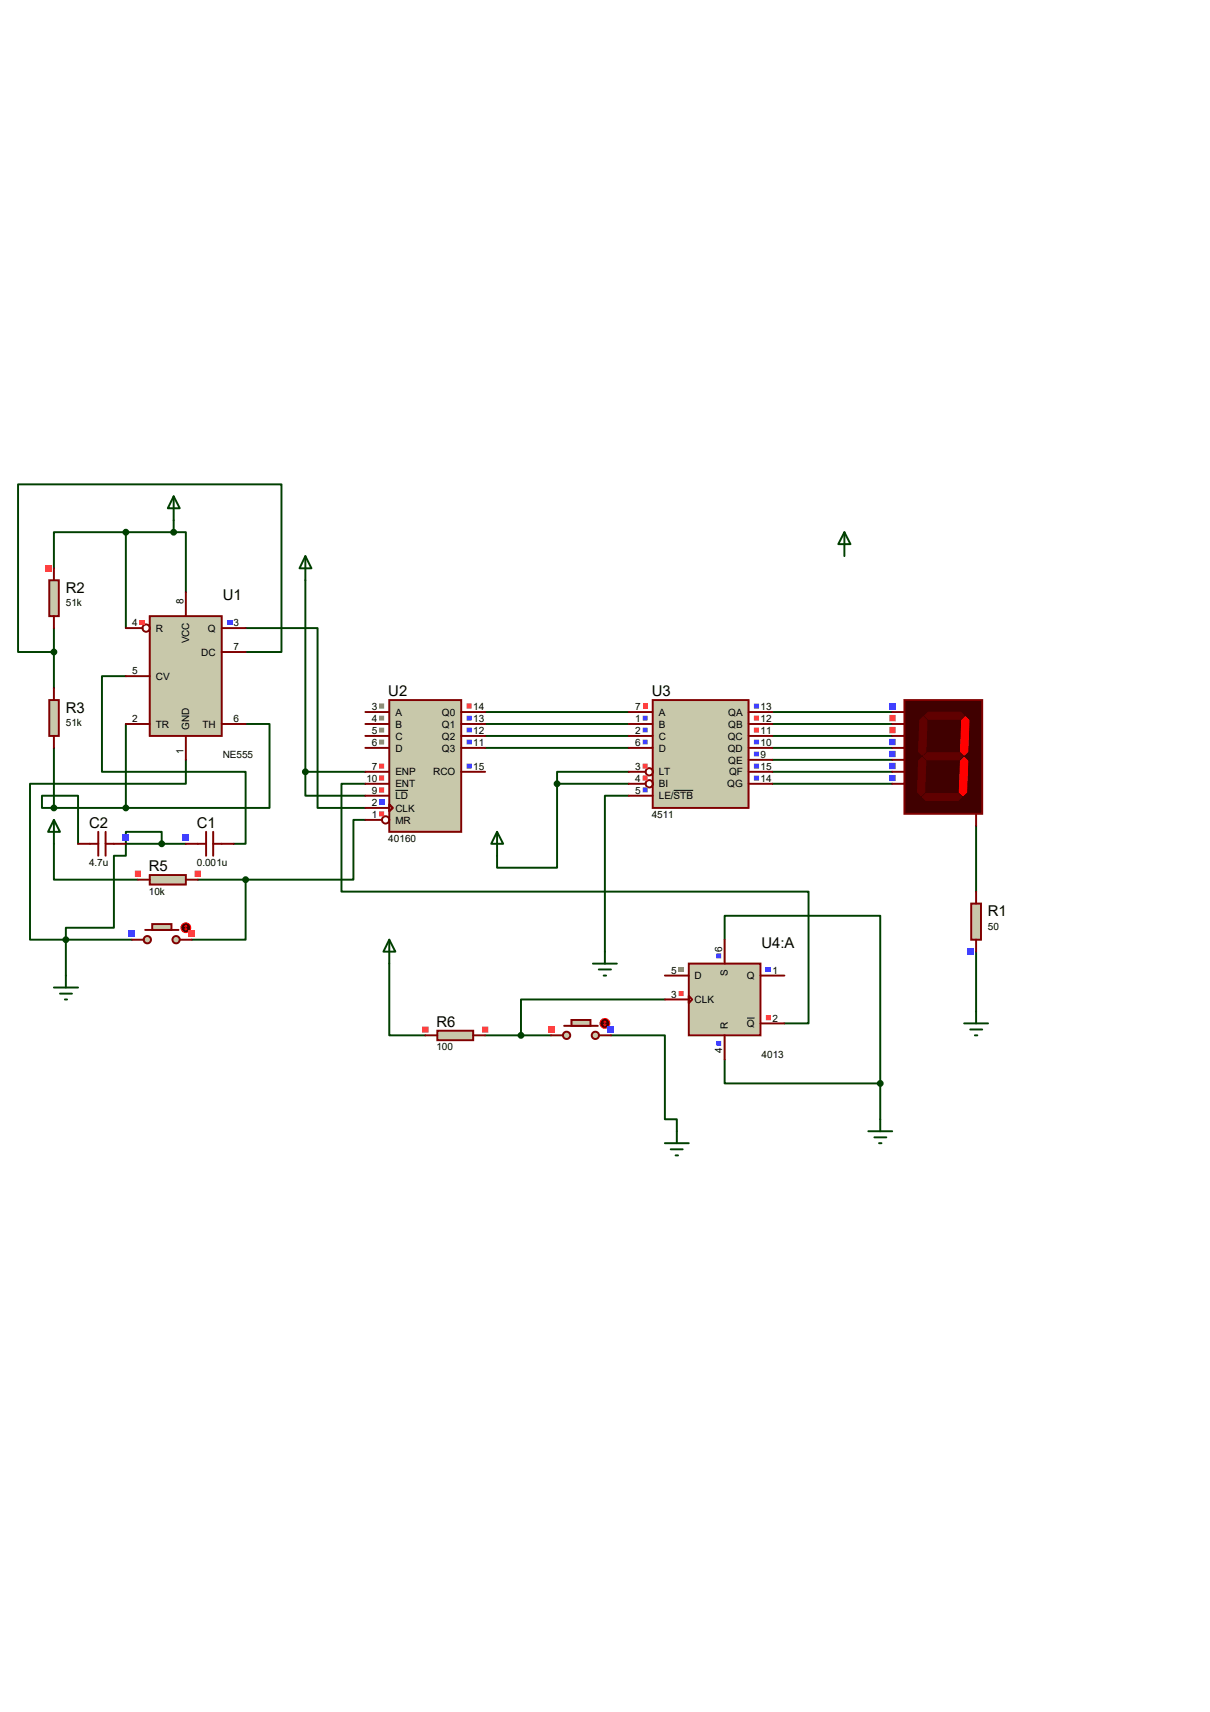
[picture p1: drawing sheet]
<svg xmlns="http://www.w3.org/2000/svg" width="210mm" height="297mm" viewBox="0 0 210 297" stroke-linecap="round" stroke-linejoin="round" font-family="sans-serif">
<g fill="none" stroke="#004000" stroke-width=".34">
<path d="M21.8 92.3h-12.4v6.3M21.8 92.3v16.7M21.8 92.3h8.3M30.1 92.3h2.2v10.4M30.1 90.3v2M9.4 113.1h-6.3v-29.1h45.8v29.1h-6.3M9.4 109v10.4M21.8 117.3h-4.1v16.6h24.9v12.5h-2M42.6 109h12.5v31.2h8.3M53 100.7v33.2M9.4 129.8v10.4M21.8 125.6v14.6"/>
<path d="M32.3 131.8v4.2h-27.1v27h6.2M42.6 125.6h4.2v14.6h-25M53 133.9v4.1h10.4M53 133.9h10.4M63.4 136h-4.1v18.7h81v22.8h-4.2M84.2 123.5h24.9M84.2 125.6h24.9M84.2 127.7h24.9M84.2 129.8h24.9M96.7 136v14.5h-10.4v-2M96.7 136h12.4M109.1 138h-4.1v27.1"/>
<path d="M109.1 133.9h-12.4v2.1M134.1 123.5h20.8M134.1 125.6h20.8M134.1 127.7h20.8M134.1 129.8h20.8M134.1 131.8h20.8M134.1 133.9h20.8M134.1 136h20.8M9.4 146.4v6.2h14.5M9.4 140.2h-2.1v-2.2h6.2v8.4M9.4 140.2h12.4M21.8 146.4h10.5"/>
<path d="M28.1 146.4v-2.1h-6.3v4.2h-2v12.5h-8.4v2M34.3 152.6h8.3M42.6 152.6v10.4h-9.3M63.4 142.2h-2.1v10.4h-18.7M169.4 143.3v11.4M11.4 163h11.5M11.4 163v6.2M67.6 167.2v12.4h6.2M84.2 179.6h11.4M106 179.6h9.4v14.6h2.1v2.1M115.4 173.4h-25v6.2M125.8 163v-4.1h27v29.1"/>
<path d="M169.4 165.1v10.4M125.8 183.8v4.2h27M152.8 188v6.2"/>
</g>
<path d="M26 106.9h12.5v20.8h-12.5z" fill="#c8c8aa" stroke="#800000" stroke-width=".34"/>
<g fill="none" stroke="#800000" stroke-width=".34">
<path d="M21.8 109h3M21.8 117.3h4.2M32.3 102.7v4.2M38.5 109h4.1M38.5 113.1h4.1M21.8 125.6h4.2M32.3 127.7v4.1M38.5 125.6h4.1"/>
<circle cx="25.4" cy="109" r=".64"/>
</g>
<path d="M24.2 107.5h.9v.9h-.9z" fill="#ff4040"/>
<path d="M39.4 107.5h.9v.9h-.9z" fill="#4040ff"/>
<path d="M168.6 156.8h1.7v6.2h-1.7z" fill="#c8c8aa" stroke="#800000" stroke-width=".34"/>
<path d="M169.4 154.7v2.1M169.4 163v2.1" fill="none" stroke="#800000" stroke-width=".34"/>
<path d="M167.9 164.6h1.1v1.1h-1.1z" fill="#4040ff"/>
<path d="M8.6 100.7h1.6v6.2h-1.6z" fill="#c8c8aa" stroke="#800000" stroke-width=".34"/>
<path d="M9.4 98.6v2.1M9.4 106.9v2.1" fill="none" stroke="#800000" stroke-width=".34"/>
<path d="M7.8 98h1.1v1.1h-1.1z" fill="#ff4040"/>
<path d="M8.6 121.5h1.6v6.2h-1.6z" fill="#c8c8aa" stroke="#800000" stroke-width=".34"/>
<path d="M9.4 119.4v2.1M9.4 127.7v2.1" fill="none" stroke="#800000" stroke-width=".34"/>
<path d="M26 151.8h6.3v1.7h-6.3z" fill="#c8c8aa" stroke="#800000" stroke-width=".34"/>
<path d="M23.9 152.6h2.1M32.3 152.6h2" fill="none" stroke="#800000" stroke-width=".34"/>
<path d="M23.4 151h1.1v1.1h-1.1zM33.8 151h1.1v1.1h-1.1z" fill-rule="evenodd" fill="#ff4040"/>
<path d="M75.9 178.8h6.2v1.7h-6.2z" fill="#c8c8aa" stroke="#800000" stroke-width=".34"/>
<path d="M73.8 179.6h2.1M82.1 179.6h2.1" fill="none" stroke="#800000" stroke-width=".34"/>
<path d="M73.3 178.1h1.1v1.1h-1.1zM83.7 178.1h1.1v1.1h-1.1z" fill-rule="evenodd" fill="#ff4040"/>
<path d="M67.6 121.5h12.5v22.8h-12.5z" fill="#c8c8aa" stroke="#800000" stroke-width=".34"/>
<g fill="none" stroke="#800000" stroke-width=".34">
<path d="M63.4 123.5h4.2M63.4 125.6h4.2M63.4 127.7h4.2M63.4 129.8h4.2M63.4 133.9h4.2M63.4 136h4.2M63.4 138h4.2M67.6 139.5l.6 .7-.6 .6zM80.1 123.5h4.1M80.1 125.6h4.1M80.1 127.7h4.1M80.1 129.8h4.1"/>
<path d="M80.1 133.9h4.1M63.4 140.2h4.2M63.4 142.2h2.9"/>
<circle cx="66.9" cy="142.2" r=".64"/>
</g>
<path d="M68.6 137.1h2.2" fill="none" stroke="#000" stroke-width=".17"/>
<path d="M65.8 122h.9v.9h-.9zM65.8 124.2h.9v.8h-.9zM65.8 126.2h.9v.9h-.9zM65.8 128.3h.9v.9h-.9z" fill-rule="evenodd" fill="#808080"/>
<path d="M65.8 132.5h.9v.8h-.9zM65.8 134.5h.9v.9h-.9zM65.8 136.6h.9v.9h-.9z" fill-rule="evenodd" fill="#ff4040"/>
<path d="M65.8 138.7h.9v.9h-.9z" fill="#4040ff"/>
<path d="M65.8 140.8h.9v.8h-.9zM81 122h.9v.9h-.9z" fill-rule="evenodd" fill="#ff4040"/>
<path d="M81 124.2h.9v.8h-.9zM81 126.2h.9v.9h-.9zM81 128.3h.9v.9h-.9zM81 132.5h.9v.8h-.9z" fill-rule="evenodd" fill="#4040ff"/>
<path d="M113.3 121.5h16.6v18.7h-16.6z" fill="#c8c8aa" stroke="#800000" stroke-width=".34"/>
<g fill="none" stroke="#800000" stroke-width=".34">
<path d="M109.1 123.5h4.2M109.1 125.6h4.2M109.1 127.7h4.2M109.1 129.8h4.2M109.1 133.9h3M109.1 136h3M109.1 138h4.2M129.9 123.5h4.2M129.9 125.6h4.2M129.9 127.7h4.2M129.9 129.8h4.2M129.9 133.9h4.2"/>
<path d="M129.9 136h4.2M129.9 131.8h4.2"/>
<circle cx="112.7" cy="133.9" r=".64"/>
<circle cx="112.7" cy="136" r=".64"/>
</g>
<path d="M116.9 137.1h3.4" fill="none" stroke="#000" stroke-width=".17"/>
<path d="M111.5 122h.9v.9h-.9z" fill="#ff4040"/>
<path d="M111.5 124.2h.9v.8h-.9zM111.5 126.2h.9v.9h-.9zM111.5 128.3h.9v.9h-.9z" fill-rule="evenodd" fill="#4040ff"/>
<path d="M111.5 132.5h.9v.8h-.9zM111.5 134.5h.9v.9h-.9z" fill-rule="evenodd" fill="#ff4040"/>
<path d="M111.5 136.6h.9v.9h-.9zM130.9 122h.8v.9h-.8z" fill-rule="evenodd" fill="#4040ff"/>
<path d="M130.9 124.2h.8v.8h-.8zM130.9 126.2h.8v.9h-.8z" fill-rule="evenodd" fill="#ff4040"/>
<path d="M130.9 128.3h.8v.9h-.8zM130.9 130.4h.8v.8h-.8zM130.9 132.5h.8v.8h-.8zM130.9 134.5h.8v.9h-.8z" fill-rule="evenodd" fill="#4040ff"/>
<path d="M157 121.5h13.5v19.7h-13.5z" fill="#400000" stroke="#800000" stroke-width=".34"/>
<g fill="#600000" stroke="#600000" stroke-width=".17">
<path d="M160.5 124.2l.6-.7h5.6l.6 .7-.6 .6h-5.6z"/>
<path d="M160.1 138.3l.6-.6h5.6l.6 .6-.6 .6h-5.6z"/>
<path d="M159.4 132l.7-.6 .6 .6-.2 5.5-.6 .5-.6-.5z"/>
<path d="M159.6 125l.7-.7 .6 .7-.2 5.4-.6 .6-.7-.6z"/>
<path d="M160.3 131.2l.6-.6h5.6l.6 .6-.6 .6h-5.6z"/>
</g>
<g fill="#f00" stroke="#f00" stroke-width=".17">
<path d="M166.9 125l.7-.7 .6 .7-.2 5.4-.7 .6-.6-.6z"/>
<path d="M167.3 131.4l.7 .6-.2 5.5-.7 .5-.6-.5 .2-5.5z"/>
</g>
<path d="M154.9 123.5h2.1M154.9 125.6h2.1M154.9 127.7h2.1M154.9 129.8h2.1M154.9 131.8h2.1M154.9 133.9h2.1M154.9 136h2.1M169.4 141.2v2.1" fill="none" stroke="#800000" stroke-width=".34"/>
<path d="M154.3 122h1.1v1.1h-1.1z" fill="#4040ff"/>
<path d="M154.3 124h1.1v1.1h-1.1zM154.3 126.1h1.1v1.1h-1.1z" fill-rule="evenodd" fill="#ff4040"/>
<path d="M154.3 128.2h1.1v1.1h-1.1zM154.3 130.3h1.1v1.1h-1.1zM154.3 132.3h1.1v1.1h-1.1zM154.3 134.5h1.1v1h-1.1z" fill-rule="evenodd" fill="#4040ff"/>
<g fill="#c8c8aa" stroke="#800000" stroke-width=".34">
<circle cx="30.6" cy="163" r=".64"/>
<circle cx="25.6" cy="163" r=".64"/>
</g>
<path d="M25.2 161.3h5.8" fill="none" stroke="#800000" stroke-width=".34"/>
<path d="M26.4 160.3h3.4v1h-3.4z" fill="#c8c8aa" stroke="#800000" stroke-width=".34"/>
<path d="M22.9 163h2.1M31.2 163h2.1" fill="none" stroke="#800000" stroke-width=".34"/>
<circle cx="32.3" cy="161" r=".85" fill="#400000" stroke="#f00" stroke-width=".17"/>
<path d="M32 161.2l.3 .1M32.3 160.5v.8M32.3 160.5l-.3 .2M32.3 160.5l.1 .2M32.4 161.2l-.1 .1" fill="none" stroke="#f00" stroke-width=".17"/>
<path d="M22.4 161.5h1.1v1h-1.1z" fill="#4040ff"/>
<path d="M32.8 161.5h1v1h-1z" fill="#ff4040"/>
<g fill="none" stroke="#004000" stroke-width=".34">
<path d="M53 96.5l1.1 2.1h-2.1zM53 96.5v4.2M146.6 92.3l1 2.1h-2.1zM146.6 92.3v4.2M9.4 142.2l1 2.1h-2.1zM9.4 142.2v4.2M86.3 144.3l1 2.1h-2zM86.3 144.3v4.2M9.4 171.3h4.1M10.4 172.4h2.1M11.3 173.4h.3M11.4 169.2v2.1"/>
<path d="M67.6 163l1 2.1h-2.1zM67.6 163v4.2M102.9 167.2h4.2M103.9 168.2h2.1M104.8 169.2h.4M105 165.1v2.1M167.3 177.5h4.2M168.4 178.6h2.1M169.2 179.6h.4M169.4 175.5v2M115.4 198.3h4.1M116.4 199.4h2.1"/>
<path d="M117.5 196.3v2M150.7 196.3h4.2M151.8 197.3h2M152.6 198.3h.4M152.8 194.2v2.1M117.3 200.4h.4"/>
</g>
<path d="M32.3 146.4h3.5M35.8 144.3v4.2M37 144.3v4.2M37 146.4h3.6" fill="none" stroke="#800000" stroke-width=".34"/>
<path d="M31.7 144.8h1.1v1.1h-1.1z" fill="#4040ff"/>
<path d="M13.5 146.4h3.6M17.1 144.3v4.2M18.3 144.3v4.2M18.3 146.4h3.5" fill="none" stroke="#800000" stroke-width=".34"/>
<path d="M21.3 144.8h1.1v1.1h-1.1z" fill="#4040ff"/>
<circle cx="96.7" cy="136" r=".42" fill="#004000" stroke="#004000" stroke-width=".34"/>
<path d="M119.5 167.2h12.5v12.4h-12.5z" fill="#c8c8aa" stroke="#800000" stroke-width=".34"/>
<path d="M115.4 169.2h4.1M115.4 173.4h4.1M119.5 172.8l.6 .6-.6 .6zM125.8 163v4.2M125.8 179.6v4.2M132 169.2h4.1M132 177.5h4.1" fill="none" stroke="#800000" stroke-width=".34"/>
<path d="M129.7 176.6h1.3" fill="none" stroke="#000" stroke-width=".17"/>
<path d="M117.8 167.8h.9v.9h-.9z" fill="#808080"/>
<path d="M132.9 167.8h.9v.9h-.9z" fill="#4040ff"/>
<path d="M117.8 172h.9v.8h-.9zM132.9 176.1h.9v.9h-.9z" fill-rule="evenodd" fill="#ff4040"/>
<path d="M124.3 180.6h.9v.8h-.9zM124.3 165.4h.9v.9h-.9z" fill-rule="evenodd" fill="#4040ff"/>
<circle cx="152.8" cy="188" r=".42" fill="#004000" stroke="#004000" stroke-width=".34"/>
<g fill="#c8c8aa" stroke="#800000" stroke-width=".34">
<circle cx="103.3" cy="179.6" r=".64"/>
<circle cx="98.3" cy="179.6" r=".64"/>
</g>
<path d="M97.9 178h5.9" fill="none" stroke="#800000" stroke-width=".34"/>
<path d="M99.2 177h3.3v1h-3.3z" fill="#c8c8aa" stroke="#800000" stroke-width=".34"/>
<path d="M95.6 179.6h2.1M103.9 179.6h2.1" fill="none" stroke="#800000" stroke-width=".34"/>
<circle cx="105" cy="177.5" r=".85" fill="#400000" stroke="#f00" stroke-width=".17"/>
<path d="M104.8 177.8l.2 .2M105 177.2v.8M105 177.2l-.2 .1M105 177.2l.2 .1M105.2 177.8l-.2 .2" fill="none" stroke="#f00" stroke-width=".17"/>
<path d="M95.1 178.1h1.1v1.1h-1.1z" fill="#ff4040"/>
<path d="M105.5 178.1h1.1v1.1h-1.1z" fill="#4040ff"/>
<g fill="#004000" stroke="#004000" stroke-width=".34">
<circle cx="90.4" cy="179.6" r=".42"/>
<circle cx="11.4" cy="163" r=".42"/>
<circle cx="53" cy="133.9" r=".42"/>
<circle cx="30.1" cy="92.3" r=".42"/>
<circle cx="9.4" cy="113.1" r=".42"/>
<circle cx="21.8" cy="92.3" r=".42"/>
<circle cx="21.8" cy="140.2" r=".42"/>
<circle cx="9.4" cy="140.2" r=".42"/>
<circle cx="28.1" cy="146.4" r=".42"/>
<circle cx="42.6" cy="152.6" r=".42"/>
</g>
<path d="M30.1 86.1l1.1 2.1h-2.1zM30.1 86.1v4.2" fill="none" stroke="#004000" stroke-width=".34"/>
<g font-size="2.6">
<text x="11.4" y="102.8">R2</text>
<text x="38.7" y="104.1">U1</text>
<text x="11.4" y="123.6">R3</text>
<text x="67.4" y="120.7">U2</text>
<text x="113.1" y="120.7">U3</text>
<text x="15.5" y="143.6">C2</text>
<text x="34.2" y="143.6">C1</text>
<text x="25.8" y="151.1">R5</text>
<text x="171.4" y="158.9">R1</text>
<text x="132.2" y="164.4">U4:A</text>
<text x="75.7" y="178.1">R6</text>
</g>
<g font-size="1.7">
<text x="11.4" y="105.2">51k</text>
<text x="31.8" y="104.8" transform="rotate(-90 31.8 104.8)">8</text>
<text x="22.9" y="108.7">4</text>
<text x="27.1" y="109.6">R</text>
<text x="32.8" y="111.6" transform="rotate(-90 32.8 111.6)">VCC</text>
<text x="34.9" y="113.7">DC</text>
<text x="36.1" y="109.6">Q</text>
<text x="40.6" y="112.8">7</text>
<text x="40.6" y="108.7">3</text>
<text x="22.9" y="117">5</text>
<text x="27.1" y="117.9">CV</text>
<text x="11.4" y="126">51k</text>
<text x="22.9" y="125.3">2</text>
<text x="40.6" y="125.3">6</text>
<text x="64.5" y="123.2">3</text>
<text x="64.5" y="125.3">4</text>
<text x="68.6" y="124.2">A</text>
<text x="76.7" y="124.2">Q0</text>
<text x="82.1" y="123.2">14</text>
<text x="82.1" y="125.3">13</text>
<text x="110.2" y="123.2">7</text>
<text x="110.2" y="125.3">1</text>
<text x="114.3" y="124.2">A</text>
<text x="126.4" y="124.2">QA</text>
<text x="132" y="123.2">13</text>
<text x="132" y="125.3">12</text>
<text x="27.1" y="126.2">TR</text>
<text x="31.8" y="130.7" transform="rotate(-90 31.8 130.7)">1</text>
<text x="32.8" y="126.6" transform="rotate(-90 32.8 126.6)">GND</text>
<text x="35.1" y="126.2">TH</text>
<text x="38.7" y="131.5">NE555</text>
<text x="64.5" y="127.4">5</text>
<text x="64.5" y="129.5">6</text>
<text x="68.6" y="126.2">B</text>
<text x="68.6" y="128.3">C</text>
<text x="68.6" y="130.4">D</text>
<text x="76.7" y="126.2">Q1</text>
<text x="76.7" y="128.3">Q2</text>
<text x="76.7" y="130.4">Q3</text>
<text x="82.1" y="127.4">12</text>
<text x="82.1" y="129.5">11</text>
<text x="110.2" y="127.4">2</text>
<text x="110.2" y="129.5">6</text>
<text x="114.3" y="126.2">B</text>
<text x="114.3" y="128.3">C</text>
<text x="114.3" y="130.4">D</text>
<text x="126.3" y="128.3">QC</text>
<text x="126.3" y="130.4">QD</text>
<text x="126.4" y="126.2">QB</text>
<text x="132" y="127.4">11</text>
<text x="132" y="129.5">10</text>
<text x="132" y="131.5">9</text>
<text x="63.6" y="135.7">10</text>
<text x="64.5" y="133.6">7</text>
<text x="64.5" y="137.8">9</text>
<text x="68.6" y="134.5">ENP</text>
<text x="68.6" y="136.6">ENT</text>
<text x="75.2" y="134.5">RCO</text>
<text x="82.1" y="133.6">15</text>
<text x="110.2" y="133.6">3</text>
<text x="110.2" y="135.7">4</text>
<text x="110.2" y="137.8">5</text>
<text x="114.3" y="134.5">LT</text>
<text x="114.3" y="136.6">BI</text>
<text x="126.2" y="136.6">QG</text>
<text x="126.4" y="132.5">QE</text>
<text x="126.5" y="134.5">QF</text>
<text x="132" y="133.6">15</text>
<text x="132" y="135.7">14</text>
<text x="64.5" y="139.9">2</text>
<text x="64.5" y="141.9">1</text>
<text x="68.6" y="138.7">LD</text>
<text x="68.6" y="140.8">CLK</text>
<text x="68.6" y="142.9">MR</text>
<text x="113.1" y="141.9">4511</text>
<text x="114.3" y="138.7">LE/STB</text>
<text x="67.4" y="146.1">40160</text>
<text x="15.5" y="150.2">4.7u</text>
<text x="25.8" y="155.2">10k</text>
<text x="34.2" y="150.2">0.001u</text>
<text x="171.4" y="161.3">50</text>
<text x="125.3" y="165.1" transform="rotate(-90 125.3 165.1)">6</text>
<text x="116.5" y="169">5</text>
<text x="116.5" y="173.1">3</text>
<text x="120.6" y="169.9">D</text>
<text x="126.3" y="169.3" transform="rotate(-90 126.3 169.3)">S</text>
<text x="129.6" y="169.9">Q</text>
<text x="134.1" y="169">1</text>
<text x="120.6" y="174">CLK</text>
<text x="126.3" y="178.6" transform="rotate(-90 126.3 178.6)">R</text>
<text x="129.6" y="178.2">Q</text>
<text x="134.1" y="177.2">2</text>
<text x="75.7" y="182.2">100</text>
<text x="125.3" y="182.7" transform="rotate(-90 125.3 182.7)">4</text>
<text x="132.2" y="183.5">4013</text>
</g>
</svg>
